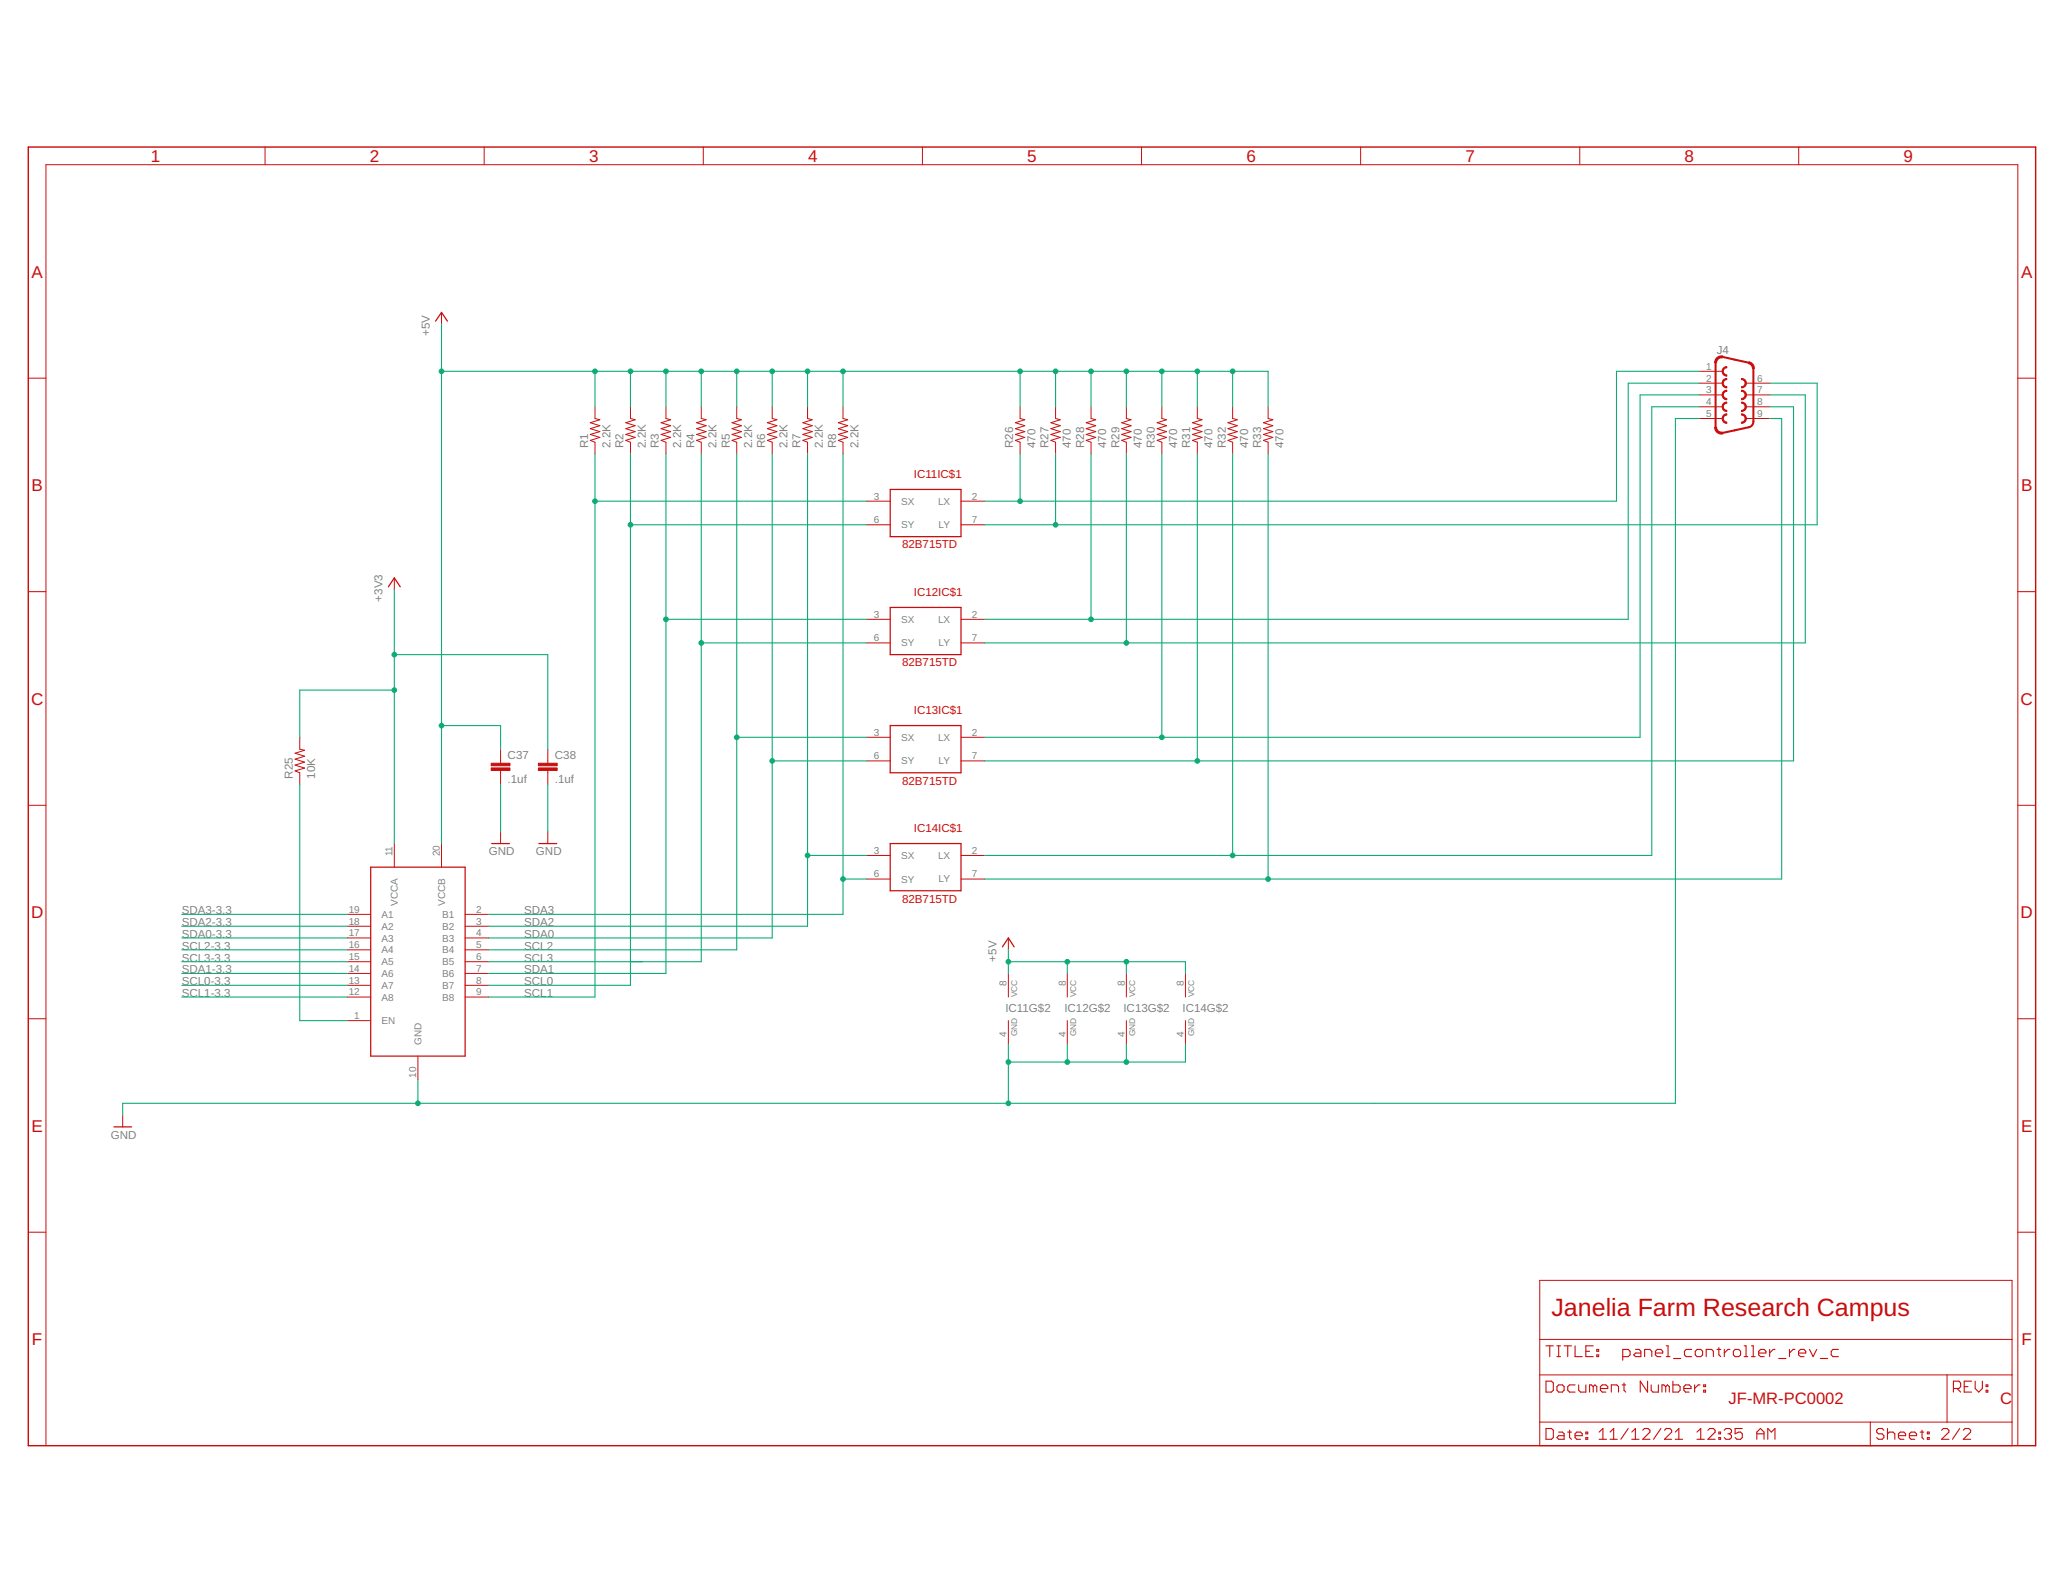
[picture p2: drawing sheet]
<svg xmlns="http://www.w3.org/2000/svg" width="279mm" height="216mm" viewBox="0 0 279 216" stroke-linecap="round" stroke-linejoin="round" font-family="sans-serif">
<path d="M59 43.5l.8-1.2 .8 1.2M52.6 79.5l.8-1.2 .8 1.2M120.6 66.3h9.6v6.4h-9.6zM120.6 82.3h9.6v6.4h-9.6zM120.6 98.3h9.6v6.4h-9.6zM50.2 117.5h12.8v25.5h-12.8zM66.6 114.3h2.4M73 114.3h2.4M120.6 114.3h9.6v6.3h-9.6zM135.8 128.2l.8-1.2 .8 1.2M15.4 152.6h2.4" fill="none" stroke="#c90d0c" stroke-width=".17"/>
<g fill="none" stroke="#c90d0c" stroke-width=".14">
<path d="M35.9 19.9v2.4M65.6 19.9v2.4M95.2 19.9v2.4M124.9 19.9v2.4M154.6 19.9v2.4M184.3 19.9v2.4M214 19.9v2.4M243.6 19.9v2.4M3.8 51.2h2.4M59.8 42.3v1.6M80.6 55.1v1.6l.6 .2-1.3 .4 1.3 .4-1.3 .4 1.3 .4-1.3 .3 1.3 .4-1.3 .4 .7 .3v1.6M85.4 55.1v1.6l.6 .2-1.2 .4 1.2 .4-1.2 .4 1.2 .4-1.2 .3 1.2 .4-1.2 .4 .6 .3v1.6"/>
<path d="M90.2 55.1v1.6l.6 .2-1.3 .4 1.3 .4-1.3 .4 1.3 .4-1.3 .3 1.3 .4-1.3 .4 .7 .3v1.6M95 55.1v1.6l.6 .2-1.3 .4 1.3 .4-1.3 .4 1.3 .4-1.3 .3 1.3 .4-1.3 .4 .7 .3v1.6M99.8 55.1v1.6l.6 .2-1.3 .4 1.3 .4-1.3 .4 1.3 .4-1.3 .3 1.3 .4-1.3 .4 .7 .3v1.6M104.6 55.1v1.6l.6 .2-1.3 .4 1.3 .4-1.3 .4 1.3 .4-1.3 .3 1.3 .4-1.3 .4 .7 .3v1.6M109.4 55.1v1.6l.6 .2-1.3 .4 1.3 .4-1.3 .4 1.3 .4-1.3 .3 1.3 .4-1.3 .4 .7 .3v1.6M114.2 55.1v1.6l.6 .2-1.3 .4 1.3 .4-1.3 .4 1.3 .4-1.3 .3 1.3 .4-1.3 .4 .7 .3v1.6M138.2 55.1v1.6l.6 .2-1.3 .4 1.3 .4-1.3 .4 1.3 .4-1.3 .3 1.3 .4-1.3 .4 .7 .3v1.6M143 55.1v1.6l.6 .2-1.3 .4 1.3 .4-1.3 .4 1.3 .4-1.3 .3 1.3 .4-1.3 .4 .7 .3v1.6M147.8 55.1v1.6l.6 .2-1.3 .4 1.3 .4-1.3 .4 1.3 .4-1.3 .3 1.3 .4-1.3 .4 .7 .3v1.6M152.5 55.1v1.6l.7 .2-1.3 .4 1.3 .4-1.3 .4 1.3 .4-1.3 .3 1.3 .4-1.3 .4 .6 .3v1.6M157.4 55.1v1.6l.6 .2-1.3 .4 1.3 .4-1.3 .4 1.3 .4-1.3 .3 1.3 .4-1.3 .4 .7 .3v1.6M162.2 55.1v1.6l.6 .2-1.3 .4 1.3 .4-1.3 .4 1.3 .4-1.3 .3 1.3 .4-1.3 .4 .7 .3v1.6"/>
<path d="M166.9 55.1v1.6l.7 .2-1.3 .4 1.3 .4-1.3 .4 1.3 .4-1.3 .3 1.3 .4-1.3 .4 .6 .3v1.6M171.7 55.1v1.6l.7 .2-1.3 .4 1.3 .4-1.3 .4 1.3 .4-1.3 .3 1.3 .4-1.3 .4 .6 .3v1.6M230.1 50.3h3.2M230.1 51.9h3.2M230.1 53.5h3.2M230.1 55.1h3.2M230.1 56.7h3.2M236.5 51.9h3.2M236.5 53.5h3.2M236.5 55.1h3.2M236.5 56.7h3.2M273.3 51.2h2.4"/>
<path d="M53.4 78.3v1.6M117.4 67.9h3.2M117.4 71.1h3.2M130.2 67.9h3.2M130.2 71.1h3.2M3.8 80.1h2.4M40.6 99.9v1.6l.7 .1-1.3 .4 1.3 .4-1.3 .4 1.3 .4-1.3 .4 1.3 .4-1.3 .4 .6 .3v1.6M117.4 83.9h3.2M117.4 87.1h3.2M117.4 99.9h3.2M130.2 83.9h3.2M130.2 87.1h3.2"/>
<path d="M130.2 99.9h3.2M273.3 80.1h2.4M3.8 109.1h2.4M53.4 114.3v3.2M59.8 114.3v3.2M67.8 101.5v1.9M67.8 104.4v1.9M67.8 112.7v1.6M74.2 101.5v1.9M74.2 104.4v1.9M74.2 112.7v1.6M117.4 103.1h3.2"/>
<path d="M117.4 115.9h3.2M117.4 119.1h3.2M130.2 103.1h3.2M130.2 115.9h3.2M130.2 119.1h3.2M273.3 109.1h2.4M3.8 138h2.4M47 123.8h3.2M47 125.5h3.2M47 127h3.2M47 128.7h3.2M47 130.3h3.2"/>
<path d="M47 131.8h3.2M47 133.5h3.2M47 135h3.2M47 138.2h3.2M63 123.8h3.2M63 125.5h3.2M63 127h3.2M63 128.7h3.2M63 130.3h3.2M63 131.8h3.2M63 133.5h3.2M63 135h3.2"/>
<path d="M136.6 127v1.7M136.6 131.8v3.2M136.6 138.2v3.2M144.5 131.8v3.2M144.5 138.2v3.2M152.5 131.8v3.2M152.5 138.2v3.2M160.5 131.8v3.2M160.5 138.2v3.2M273.3 138h2.4M16.6 151v1.6M56.6 143v3.2"/>
<path d="M3.8 166.9h2.4M208.5 173.4h64v22.4h-64zM273.3 166.9h2.4M6.2 195.8v-173.5h267.1v173.5M208.5 186.2h64M208.5 192.6h64M208.5 181.4h64M253.3 192.6v3.2M263.7 186.2v6.4"/>
</g>
<g fill="#c90d0c" stroke="#c90d0c" stroke-width=".14">
<path d="M233.4 51.4l.4-.1h.1v.1a.48 .48 0 0 0-.5 .5 .48 .48 0 0 0 .5 .5v.1a.65 .65 0 0 1-.6-.4 .65 .65 0 0 1 .1-.7z" fill-rule="evenodd"/>
<path d="M235.9 51.3a.64 .64 0 0 1 .6 .6 .64 .64 0 0 1-.6 .6v-.1a.48 .48 0 0 0 .4-.5 .48 .48 0 0 0-.4-.5z" fill-rule="evenodd"/>
<path d="M233.4 49.8l.4-.1h.1v.1a.48 .48 0 0 0-.5 .5 .48 .48 0 0 0 .5 .5v.1a.65 .65 0 0 1-.6-.4 .65 .65 0 0 1 .1-.7z" fill-rule="evenodd"/>
<path d="M235.9 54.5a.64 .64 0 0 1 .6 .6 .64 .64 0 0 1-.6 .6v-.1a.49 .49 0 0 0 .4-.5 .49 .49 0 0 0-.4-.5z" fill-rule="evenodd"/>
<path d="M233.4 53l.4-.1h.1v.1a.48 .48 0 0 0-.5 .5 .48 .48 0 0 0 .5 .5v.1a.65 .65 0 0 1-.6-.4 .65 .65 0 0 1 .1-.7z" fill-rule="evenodd"/>
<path d="M235.9 52.9a.65 .65 0 0 1 .6 .6 .65 .65 0 0 1-.6 .6v-.1a.48 .48 0 0 0 .4-.5 .48 .48 0 0 0-.4-.5z" fill-rule="evenodd"/>
<path d="M233.4 54.6l.4-.1h.1v.1a.49 .49 0 0 0-.5 .5 .49 .49 0 0 0 .5 .5v.1a.65 .65 0 0 1-.6-.4 .65 .65 0 0 1 .1-.7z" fill-rule="evenodd"/>
<path d="M235.9 56a.65 .65 0 0 1 .6 .7 .65 .65 0 0 1-.6 .6v-.1a.48 .48 0 0 0 .4-.5 .48 .48 0 0 0-.4-.5z" fill-rule="evenodd"/>
<path d="M233.4 56.2l.4-.2h.1v.2a.48 .48 0 0 0-.5 .5 .48 .48 0 0 0 .5 .5v.1a.65 .65 0 0 1-.6-.4 .65 .65 0 0 1 .1-.7z" fill-rule="evenodd"/>
<path d="M232.5 48.5a.95 .95 0 0 1 .8-.3v.3a.7 .7 0 0 0-.8 .6h-.3z" fill-rule="evenodd"/>
<path d="M236.9 49h.1a.89 .89 0 0 1 .6 .9h-.3a.67 .67 0 0 0-.5-.6z" fill-rule="evenodd"/>
<path d="M232.2 57.9h.3v.2a.68 .68 0 0 0 .8 .4v.3a.9 .9 0 0 1-1.1-.9z" fill-rule="evenodd"/>
</g>
<path d="M232.3 49.1v8.8M233.3 48.3l3.5 .8M237.5 49.9v7.2a.76 .76 0 0 1-.7 .8l-3.5 .7" fill="none" stroke="#c90d0c" stroke-width=".28"/>
<path d="M3.8 19.9h271.9v175.9h-271.9z" fill="none" stroke="#c90d0c" stroke-width=".19"/>
<g fill="none" stroke="#c90d0c" stroke-width=".15">
<path d="M209.4 187.1h.7l.3 .2v1l-.3 .3h-.7zM209.4 193.5h.7l.3 .2v1l-.3 .2h-.7zM209.4 182.3h1M209.9 182.3v1.4M210.9 187.8l.2-.2h.5l.2 .2v.5l-.2 .3h-.5l-.2-.3zM210.9 182.3h.4M210.9 183.7h.4M211.1 194h.5l.2 .2v.7h-.7l-.2-.2 .2-.2h.7M211.1 182.3v1.4M211.8 182.3h1M212.3 194h.5M212.3 182.3v1.4"/>
<path d="M212.6 193.7v1l.2 .2M213.3 194.5h1v-.3l-.2-.2h-.5l-.3 .2v.5l.3 .2h.5M213.3 182.3v1.4h1M213.3 187.6h-.7l-.3 .2v.5l.3 .3h.7M213.8 187.6v.7l.3 .3h.7v-1M214.8 194.7h.2v.2h-.2zM214.8 194h.2v.2h-.2zM214.8 183h.5M215.8 182.3h-1v1.4h1M215.8 187.8l-.3-.2h-.2v1M215.8 187.8l.2-.2 .3 .2v.8M215.8 187.8v.8"/>
<path d="M216.3 183.5h.2v.2h-.2zM216.3 182.8h.2v.2h-.2zM216.6 194.9h1M216.6 194l.5-.5v1.4M216.7 188.1h1v-.3l-.2-.2h-.5l-.3 .2v.5l.3 .3h.5M218.1 194.9h.9M218.1 194l.4-.5v1.4M218.2 188.6v-1h.8l.2 .2v.8M219.7 187.6h.5M219.8 183.7h.7l.3-.2v-.5l-.3-.2h-.7v1.4M219.9 187.3v1l.3 .3M220.5 193.5l-1 1.4"/>
<path d="M221 194.9h1M221 194l.5-.5v1.4M221.5 182.8h.5l.2 .2v.7h-.7l-.2-.2 .2-.2h.7M222.5 193.7l.2-.2h.5l.3 .2v.3l-1 .9h1M222.7 183.7v-.9h.8l.2 .2v.7M223.1 187.1v1.5l-1-1.5v1.5M223.6 187.6v.7l.3 .3h.7v-1M224.2 183.3h1v-.3l-.3-.2h-.4l-.3 .2v.5l.3 .2h.4M224.9 193.5l-1 1.4M225.4 193.7l.3-.2h.5l.2 .2v.3l-1 .9h1M225.6 187.8l-.3-.2h-.2v1M225.6 187.8v.8"/>
<path d="M225.6 187.8l.2-.2 .3 .2v.8M225.7 182.3h.2v1.4M225.7 183.7h.5M226.6 187.1v1.5h.7l.2-.3v-.5l-.2-.2h-.7M226.7 184h.9M226.9 194.9h1M226.9 194l.5-.5v1.4M228 188.1h1v-.3l-.2-.2h-.5l-.3 .2v.5l.3 .3h.5M229.1 182.8h-.7l-.3 .2v.5l.3 .2h.7M229.5 187.6v1M229.6 183l.2-.2h.5l.3 .2v.5l-.3 .2h-.5l-.2-.2zM229.8 194.9h1"/>
<path d="M229.8 194l.5-.5v1.4M230.3 187.6h-.3l-.5 .5M230.7 188.3h.3v.3h-.3zM230.7 187.6h.3v.2h-.3zM231.1 183.7v-.9h.7l.3 .2v.7M231.3 193.7l.3-.2h.5l.2 .2v.3l-1 .9h1M232.5 182.8h.5M232.8 194.7h.2v.2h-.2zM232.8 194h.2v.2h-.2zM232.8 182.5v1l.2 .2M233.5 193.7l.3-.2h.5l.2 .2v.3l-.2 .2M233.5 182.8v.9"/>
<path d="M234 194.2h.3M234.3 194.2l.2 .3v.2l-.2 .2h-.5l-.3-.2M234.3 182.8h-.3l-.5 .5M235 182.8h.5l.2 .2v.5l-.2 .2h-.5l-.2-.2v-.5zM236 193.5h-1v.7l.5-.2h.2l.3 .2v.5l-.3 .2h-.5l-.2-.2M236.2 182.3h.3v1.4M236.2 183.7h.5M237.2 182.3h.2v1.4M237.2 183.7h.5M237.9 194.2h1M237.9 194.9v-.9l.5-.5 .5 .5v.9M238.2 183.3h1v-.3l-.3-.2h-.5l-.2 .2v.5l.2 .2h.5"/>
<path d="M239.4 194.9v-1.4l.5 .5 .5-.5v1.4M239.7 182.8v.9M240.4 182.8h-.2l-.5 .5M240.9 184h1M242.4 182.8v.9M243.1 182.8h-.3l-.4 .5M243.6 183.3h1v-.3l-.3-.2h-.5l-.2 .2v.5l.2 .2h.5M245.1 182.8l.5 .9 .4-.9M246.5 184h1M249 182.8h-.8l-.2 .2v.5l.2 .2h.8M255.1 193.7l-.2-.2h-.5l-.2 .2v.3l.2 .2h.5l.2 .3v.2l-.2 .2h-.5l-.2-.2M255.6 194.2l.3-.2h.5l.2 .2v.7"/>
<path d="M255.6 193.5v1.4M257.1 194.5h1v-.3l-.2-.2h-.5l-.3 .2v.5l.3 .2h.5M258.6 194.5h1v-.3l-.3-.2h-.5l-.2 .2v.5l.2 .2h.5M260.1 194h.4M260.3 193.7v1l.2 .2M261 194.7h.3v.2h-.3zM261 194h.3v.2h-.3zM263 193.7l.2-.2h.5l.2 .2v.3l-.9 .9h.9M264.6 188.1h.7l.2-.3v-.5l-.2-.2h-.7v1.5M265 188.1l.5 .5M265.4 193.5l-1 1.4M265.9 193.7l.2-.2h.5l.3 .2v.3l-1 .9h1"/>
<path d="M266 187.8h.5M267 187.1h-1v1.5h1M267.5 187.1v1l.5 .5 .5-.5v-1M269 188.3h.2v.3h-.2zM269 187.6h.2v.2h-.2z"/>
</g>
<g fill="#c90d0c" stroke="#c90d0c" stroke-width=".14">
<path d="M66.5 104h2.6v.4h-2.6z"/>
<path d="M66.5 103.4h2.6v.3h-2.6z"/>
<path d="M72.9 104h2.6v.4h-2.6z"/>
<path d="M72.9 103.4h2.6v.3h-2.6z"/>
</g>
<g fill="none" stroke="#0dab76" stroke-width=".15">
<path d="M59.8 50.3h111.9v4.8M59.8 43.9v70.4M80.6 50.3v4.8M85.4 50.3v4.8M90.2 50.3v4.8M95 50.3v4.8M99.8 50.3v4.8M104.6 50.3v4.8M109.4 50.3v4.8M114.2 50.3v4.8M138.2 50.3v4.8M143 50.3v4.8"/>
<path d="M147.8 50.3v4.8M152.5 50.3v4.8M157.4 50.3v4.8M162.2 50.3v4.8M166.9 50.3v4.8M230.1 51.9h-9.6v32h-87.1M230.1 53.5h-8v46.4h-88.7M230.1 55.1h-6.4v60.8h-90.3M230.1 56.7h-3.2v92.7h-210.3v1.6M230.1 50.3h-11.2v17.6h-85.5M239.7 51.9h6.4v19.2h-112.7M239.7 53.5h4.8v33.6h-111.1"/>
<path d="M239.7 55.1h3.2v48h-109.5M239.7 56.7h1.6v62.4h-107.9M53.4 79.9v34.4M80.6 67.9h36.8M80.6 61.5v73.5h-14.4M85.4 71.1h32M85.4 61.5v72h-19.2M90.2 61.5v70.3h-24M95 61.5v68.8h-28.8M99.8 61.5v67.2h-33.6M104.6 61.5v65.5h-38.4M109.4 61.5v64h-43.2"/>
<path d="M114.2 61.5v62.3h-48M138.2 61.5v6.4M143 61.5v9.6M147.8 61.5v22.4M152.5 61.5v25.6M157.4 61.5v38.4M162.2 61.5v41.6M166.9 61.5v54.4M171.7 61.5v57.6M53.4 88.7h20.8v12.8M53.4 93.5h-12.8v6.4M59.8 98.3h8v3.2"/>
<path d="M90.2 83.9h27.2M95 87.1h22.4M99.8 99.9h17.6M40.6 106.3v31.9h6.4M67.8 106.3v6.4M74.2 106.3v6.4M104.6 103.1h12.8M109.4 115.9h8M114.2 119.1h3.2M24.6 130.3h22.4M24.6 135h22.4M24.6 133.5h22.4"/>
<path d="M24.6 131.8h22.4M24.6 128.7h22.4M24.6 127h22.4M24.6 125.5h22.4M24.6 123.8h22.4M136.6 130.3h23.9v1.5M136.6 128.7v3.1M144.5 130.3v1.5M152.5 130.3v1.5M56.6 146.2v3.2M136.6 141.4v8M144.5 141.4v2.4"/>
<path d="M152.5 141.4v2.4M160.5 141.4v2.4h-23.9"/>
</g>
<g fill="#0dab76" stroke="#0dab76" stroke-width=".14">
<circle cx="147.8" cy="83.9" r=".32"/>
<circle cx="152.5" cy="87.1" r=".32"/>
<circle cx="157.4" cy="99.9" r=".32"/>
<circle cx="166.9" cy="115.9" r=".32"/>
<circle cx="171.7" cy="119.1" r=".32"/>
<circle cx="56.6" cy="149.4" r=".32"/>
<circle cx="136.6" cy="143.8" r=".32"/>
<circle cx="144.5" cy="143.8" r=".32"/>
<circle cx="152.5" cy="143.8" r=".32"/>
<circle cx="136.6" cy="149.4" r=".32"/>
<circle cx="162.2" cy="103.1" r=".32"/>
<circle cx="143" cy="71.1" r=".32"/>
<circle cx="138.2" cy="67.9" r=".32"/>
<circle cx="136.6" cy="130.3" r=".32"/>
<circle cx="144.5" cy="130.3" r=".32"/>
<circle cx="152.5" cy="130.3" r=".32"/>
<circle cx="59.8" cy="50.3" r=".32"/>
<circle cx="80.6" cy="50.3" r=".32"/>
<circle cx="85.4" cy="50.3" r=".32"/>
<circle cx="90.2" cy="50.3" r=".32"/>
<circle cx="95" cy="50.3" r=".32"/>
<circle cx="99.8" cy="50.3" r=".32"/>
<circle cx="104.6" cy="50.3" r=".32"/>
<circle cx="109.4" cy="50.3" r=".32"/>
<circle cx="114.2" cy="50.3" r=".32"/>
<circle cx="138.2" cy="50.3" r=".32"/>
<circle cx="143" cy="50.3" r=".32"/>
<circle cx="147.8" cy="50.3" r=".32"/>
<circle cx="152.5" cy="50.3" r=".32"/>
<circle cx="166.9" cy="50.3" r=".32"/>
<circle cx="162.2" cy="50.3" r=".32"/>
<circle cx="157.4" cy="50.3" r=".32"/>
<circle cx="59.8" cy="98.3" r=".32"/>
<circle cx="53.4" cy="93.5" r=".32"/>
<circle cx="53.4" cy="88.7" r=".32"/>
<circle cx="114.2" cy="119.1" r=".32"/>
<circle cx="109.4" cy="115.9" r=".32"/>
<circle cx="104.6" cy="103.1" r=".32"/>
<circle cx="99.8" cy="99.9" r=".32"/>
<circle cx="95" cy="87.1" r=".32"/>
<circle cx="90.2" cy="83.9" r=".32"/>
<circle cx="85.4" cy="71.1" r=".32"/>
<circle cx="80.6" cy="67.9" r=".32"/>
</g>
<text font-size="3.4" fill="#c90d0c" x="210.1" y="178.2">Janelia Farm Research Campus</text>
<g font-size="2.3" fill="#c90d0c">
<text x="20.4" y="21.9">1</text>
<text x="50.1" y="21.9">2</text>
<text x="79.8" y="21.9">3</text>
<text x="109.4" y="21.9">4</text>
<text x="139.1" y="21.9">5</text>
<text x="168.8" y="21.9">6</text>
<text x="198.5" y="21.9">7</text>
<text x="228.1" y="21.9">8</text>
<text x="257.8" y="21.9">9</text>
<text x="4.3" y="37.6">A</text>
<text x="273.7" y="37.6">A</text>
<text x="4.3" y="66.5">B</text>
<text x="273.7" y="66.5">B</text>
<text x="4.2" y="95.4">C</text>
<text x="273.7" y="95.4">C</text>
<text x="4.2" y="124.3">D</text>
<text x="273.7" y="124.3">D</text>
<text x="4.3" y="153.3">E</text>
<text x="273.7" y="153.3">E</text>
<text x="4.3" y="182.2">F</text>
<text x="273.8" y="182.2">F</text>
</g>
<g font-size="2.2" fill="#c90d0c">
<text x="234.1" y="190.2">JF-MR-PC0002</text>
<text x="270.9" y="190.2">C</text>
</g>
<g font-size="1.6" fill="#808080">
<text x="58.2" y="45.5" transform="rotate(-90 58.2 45.5)">+5V</text>
<text x="232.5" y="47.9">J4</text>
<text x="79.6" y="60.7" transform="rotate(-90 79.6 60.7)">R1</text>
<text x="82.7" y="60.7" transform="rotate(-90 82.7 60.7)">2.2K</text>
<text x="84.4" y="60.7" transform="rotate(-90 84.4 60.7)">R2</text>
<text x="87.5" y="60.7" transform="rotate(-90 87.5 60.7)">2.2K</text>
<text x="89.2" y="60.7" transform="rotate(-90 89.2 60.7)">R3</text>
<text x="92.3" y="60.7" transform="rotate(-90 92.3 60.7)">2.2K</text>
<text x="94" y="60.7" transform="rotate(-90 94 60.7)">R4</text>
<text x="97.1" y="60.7" transform="rotate(-90 97.1 60.7)">2.2K</text>
<text x="98.8" y="60.7" transform="rotate(-90 98.8 60.7)">R5</text>
<text x="101.9" y="60.7" transform="rotate(-90 101.9 60.7)">2.2K</text>
<text x="103.6" y="60.7" transform="rotate(-90 103.6 60.7)">R6</text>
<text x="106.7" y="60.7" transform="rotate(-90 106.7 60.7)">2.2K</text>
<text x="108.4" y="60.7" transform="rotate(-90 108.4 60.7)">R7</text>
<text x="111.5" y="60.7" transform="rotate(-90 111.5 60.7)">2.2K</text>
<text x="113.2" y="60.7" transform="rotate(-90 113.2 60.7)">R8</text>
<text x="116.3" y="60.7" transform="rotate(-90 116.3 60.7)">2.2K</text>
<text x="137.2" y="60.7" transform="rotate(-90 137.2 60.7)">R26</text>
<text x="140.2" y="60.7" transform="rotate(-90 140.2 60.7)">470</text>
<text x="142" y="60.7" transform="rotate(-90 142 60.7)">R27</text>
<text x="145" y="60.7" transform="rotate(-90 145 60.7)">470</text>
<text x="146.8" y="60.7" transform="rotate(-90 146.8 60.7)">R28</text>
<text x="149.8" y="60.7" transform="rotate(-90 149.8 60.7)">470</text>
<text x="151.6" y="60.7" transform="rotate(-90 151.6 60.7)">R29</text>
<text x="154.6" y="60.7" transform="rotate(-90 154.6 60.7)">470</text>
<text x="156.4" y="60.7" transform="rotate(-90 156.4 60.7)">R30</text>
<text x="159.4" y="60.7" transform="rotate(-90 159.4 60.7)">470</text>
<text x="161.2" y="60.7" transform="rotate(-90 161.2 60.7)">R31</text>
<text x="164.2" y="60.7" transform="rotate(-90 164.2 60.7)">470</text>
<text x="166" y="60.7" transform="rotate(-90 166 60.7)">R32</text>
<text x="169" y="60.7" transform="rotate(-90 169 60.7)">470</text>
<text x="170.8" y="60.7" transform="rotate(-90 170.8 60.7)">R33</text>
<text x="173.8" y="60.7" transform="rotate(-90 173.8 60.7)">470</text>
<text x="51.8" y="81.5" transform="rotate(-90 51.8 81.5)">+3V3</text>
<text x="39.7" y="105.5" transform="rotate(-90 39.7 105.5)">R25</text>
<text x="42.7" y="105.5" transform="rotate(-90 42.7 105.5)">10K</text>
<text x="68.8" y="106">.1uf</text>
<text x="68.8" y="102.8">C37</text>
<text x="75.2" y="106">.1uf</text>
<text x="75.2" y="102.8">C38</text>
<text x="66.2" y="115.9">GND</text>
<text x="72.6" y="115.9">GND</text>
<text x="24.6" y="125.5">SDA2-3.3</text>
<text x="24.6" y="123.9">SDA3-3.3</text>
<text x="71" y="123.9">SDA3</text>
<text x="71" y="125.5">SDA2</text>
<text x="24.6" y="131.8">SDA1-3.3</text>
<text x="24.6" y="130.3">SCL3-3.3</text>
<text x="24.6" y="128.7">SCL2-3.3</text>
<text x="24.6" y="127.1">SDA0-3.3</text>
<text x="71" y="127.1">SDA0</text>
<text x="71" y="128.7">SCL2</text>
<text x="71" y="130.3">SCL3</text>
<text x="71" y="131.8">SDA1</text>
<text x="135" y="130.3" transform="rotate(-90 135 130.3)">+5V</text>
<text x="24.6" y="135">SCL1-3.3</text>
<text x="24.6" y="133.4">SCL0-3.3</text>
<text x="71" y="133.4">SCL0</text>
<text x="71" y="135">SCL1</text>
<text x="136.2" y="137">IC11G$2</text>
<text x="144.2" y="137">IC12G$2</text>
<text x="152.2" y="137">IC13G$2</text>
<text x="160.1" y="137">IC14G$2</text>
<text x="15" y="154.2">GND</text>
</g>
<g font-size="1.6" fill="#c90d0c">
<text x="123.8" y="64.7">IC11IC$1</text>
<text x="122.2" y="74.3">82B715TD</text>
<text x="123.8" y="80.7">IC12IC$1</text>
<text x="122.2" y="90.3">82B715TD</text>
<text x="123.8" y="96.7">IC13IC$1</text>
<text x="122.2" y="106.3">82B715TD</text>
<text x="123.8" y="112.7">IC14IC$1</text>
<text x="122.2" y="122.3">82B715TD</text>
</g>
<g font-size="1.4" fill="#808080">
<text x="231.1" y="50.1">1</text>
<text x="231.1" y="51.7">2</text>
<text x="231.1" y="53.3">3</text>
<text x="238" y="51.7">6</text>
<text x="238" y="53.3">7</text>
<text x="231.1" y="54.9">4</text>
<text x="231.1" y="56.5">5</text>
<text x="238" y="54.9">8</text>
<text x="238" y="56.5">9</text>
<text x="118.3" y="67.7">3</text>
<text x="118.3" y="70.9">6</text>
<text x="122" y="68.4">SX</text>
<text x="122" y="71.6">SY</text>
<text x="127" y="68.4">LX</text>
<text x="127.1" y="71.6">LY</text>
<text x="131.6" y="67.7">2</text>
<text x="131.6" y="70.9">7</text>
<text x="118.3" y="83.7">3</text>
<text x="131.6" y="83.7">2</text>
<text x="118.3" y="86.9">6</text>
<text x="122" y="84.4">SX</text>
<text x="122" y="87.6">SY</text>
<text x="127" y="84.4">LX</text>
<text x="127.1" y="87.5">LY</text>
<text x="131.6" y="86.9">7</text>
<text x="118.3" y="99.6">3</text>
<text x="122" y="100.3">SX</text>
<text x="127" y="100.3">LX</text>
<text x="131.6" y="99.6">2</text>
<text x="118.3" y="102.8">6</text>
<text x="122" y="103.5">SY</text>
<text x="127.1" y="103.5">LY</text>
<text x="131.6" y="102.8">7</text>
<text x="53.2" y="116" transform="rotate(-90 53.2 116)">11</text>
<text x="59.6" y="116" transform="rotate(-90 59.6 116)">20</text>
<text x="118.3" y="115.6">3</text>
<text x="118.3" y="118.8">6</text>
<text x="122" y="116.3">SX</text>
<text x="122" y="119.5">SY</text>
<text x="127" y="116.3">LX</text>
<text x="127.1" y="119.5">LY</text>
<text x="131.6" y="115.6">2</text>
<text x="131.6" y="118.8">7</text>
<text x="47.2" y="123.6">19</text>
<text x="47.2" y="125.2">18</text>
<text x="51.7" y="124.3">A1</text>
<text x="51.7" y="125.9">A2</text>
<text x="53.9" y="122.7" transform="rotate(-90 53.9 122.7)">VCCA</text>
<text x="59.9" y="124.3">B1</text>
<text x="59.9" y="125.9">B2</text>
<text x="60.3" y="122.7" transform="rotate(-90 60.3 122.7)">VCCB</text>
<text x="64.5" y="123.6">2</text>
<text x="64.5" y="125.2">3</text>
<text x="47.2" y="126.8">17</text>
<text x="47.2" y="128.4">16</text>
<text x="47.2" y="130">15</text>
<text x="47.2" y="131.6">14</text>
<text x="51.7" y="127.5">A3</text>
<text x="51.7" y="129.1">A4</text>
<text x="51.7" y="130.7">A5</text>
<text x="59.9" y="127.5">B3</text>
<text x="59.9" y="129.1">B4</text>
<text x="59.9" y="130.7">B5</text>
<text x="64.5" y="126.8">4</text>
<text x="64.5" y="128.4">5</text>
<text x="64.5" y="130">6</text>
<text x="64.5" y="131.6">7</text>
<text x="47.2" y="133.2">13</text>
<text x="47.2" y="134.8">12</text>
<text x="51.7" y="132.3">A6</text>
<text x="51.7" y="133.9">A7</text>
<text x="51.7" y="135.5">A8</text>
<text x="59.9" y="132.3">B6</text>
<text x="59.9" y="133.9">B7</text>
<text x="59.9" y="135.5">B8</text>
<text x="64.5" y="133.2">8</text>
<text x="64.5" y="134.8">9</text>
<text x="136.3" y="133.6" transform="rotate(-90 136.3 133.6)">8</text>
<text x="144.3" y="133.6" transform="rotate(-90 144.3 133.6)">8</text>
<text x="152.3" y="133.6" transform="rotate(-90 152.3 133.6)">8</text>
<text x="160.3" y="133.6" transform="rotate(-90 160.3 133.6)">8</text>
<text x="48" y="138">1</text>
<text x="51.7" y="138.7">EN</text>
<text x="57.1" y="141.6" transform="rotate(-90 57.1 141.6)">GND</text>
<text x="136.3" y="140.5" transform="rotate(-90 136.3 140.5)">4</text>
<text x="144.3" y="140.5" transform="rotate(-90 144.3 140.5)">4</text>
<text x="152.3" y="140.5" transform="rotate(-90 152.3 140.5)">4</text>
<text x="160.3" y="140.5" transform="rotate(-90 160.3 140.5)">4</text>
<text x="56.4" y="146" transform="rotate(-90 56.4 146)">10</text>
</g>
<g font-size="1.1" fill="#808080">
<text x="137.8" y="135" transform="rotate(-90 137.8 135)">VCC</text>
<text x="145.8" y="135" transform="rotate(-90 145.8 135)">VCC</text>
<text x="153.8" y="135" transform="rotate(-90 153.8 135)">VCC</text>
<text x="161.7" y="135" transform="rotate(-90 161.7 135)">VCC</text>
<text x="137.8" y="140.3" transform="rotate(-90 137.8 140.3)">GND</text>
<text x="145.8" y="140.3" transform="rotate(-90 145.8 140.3)">GND</text>
<text x="153.8" y="140.3" transform="rotate(-90 153.8 140.3)">GND</text>
<text x="161.7" y="140.3" transform="rotate(-90 161.7 140.3)">GND</text>
</g>
</svg>
